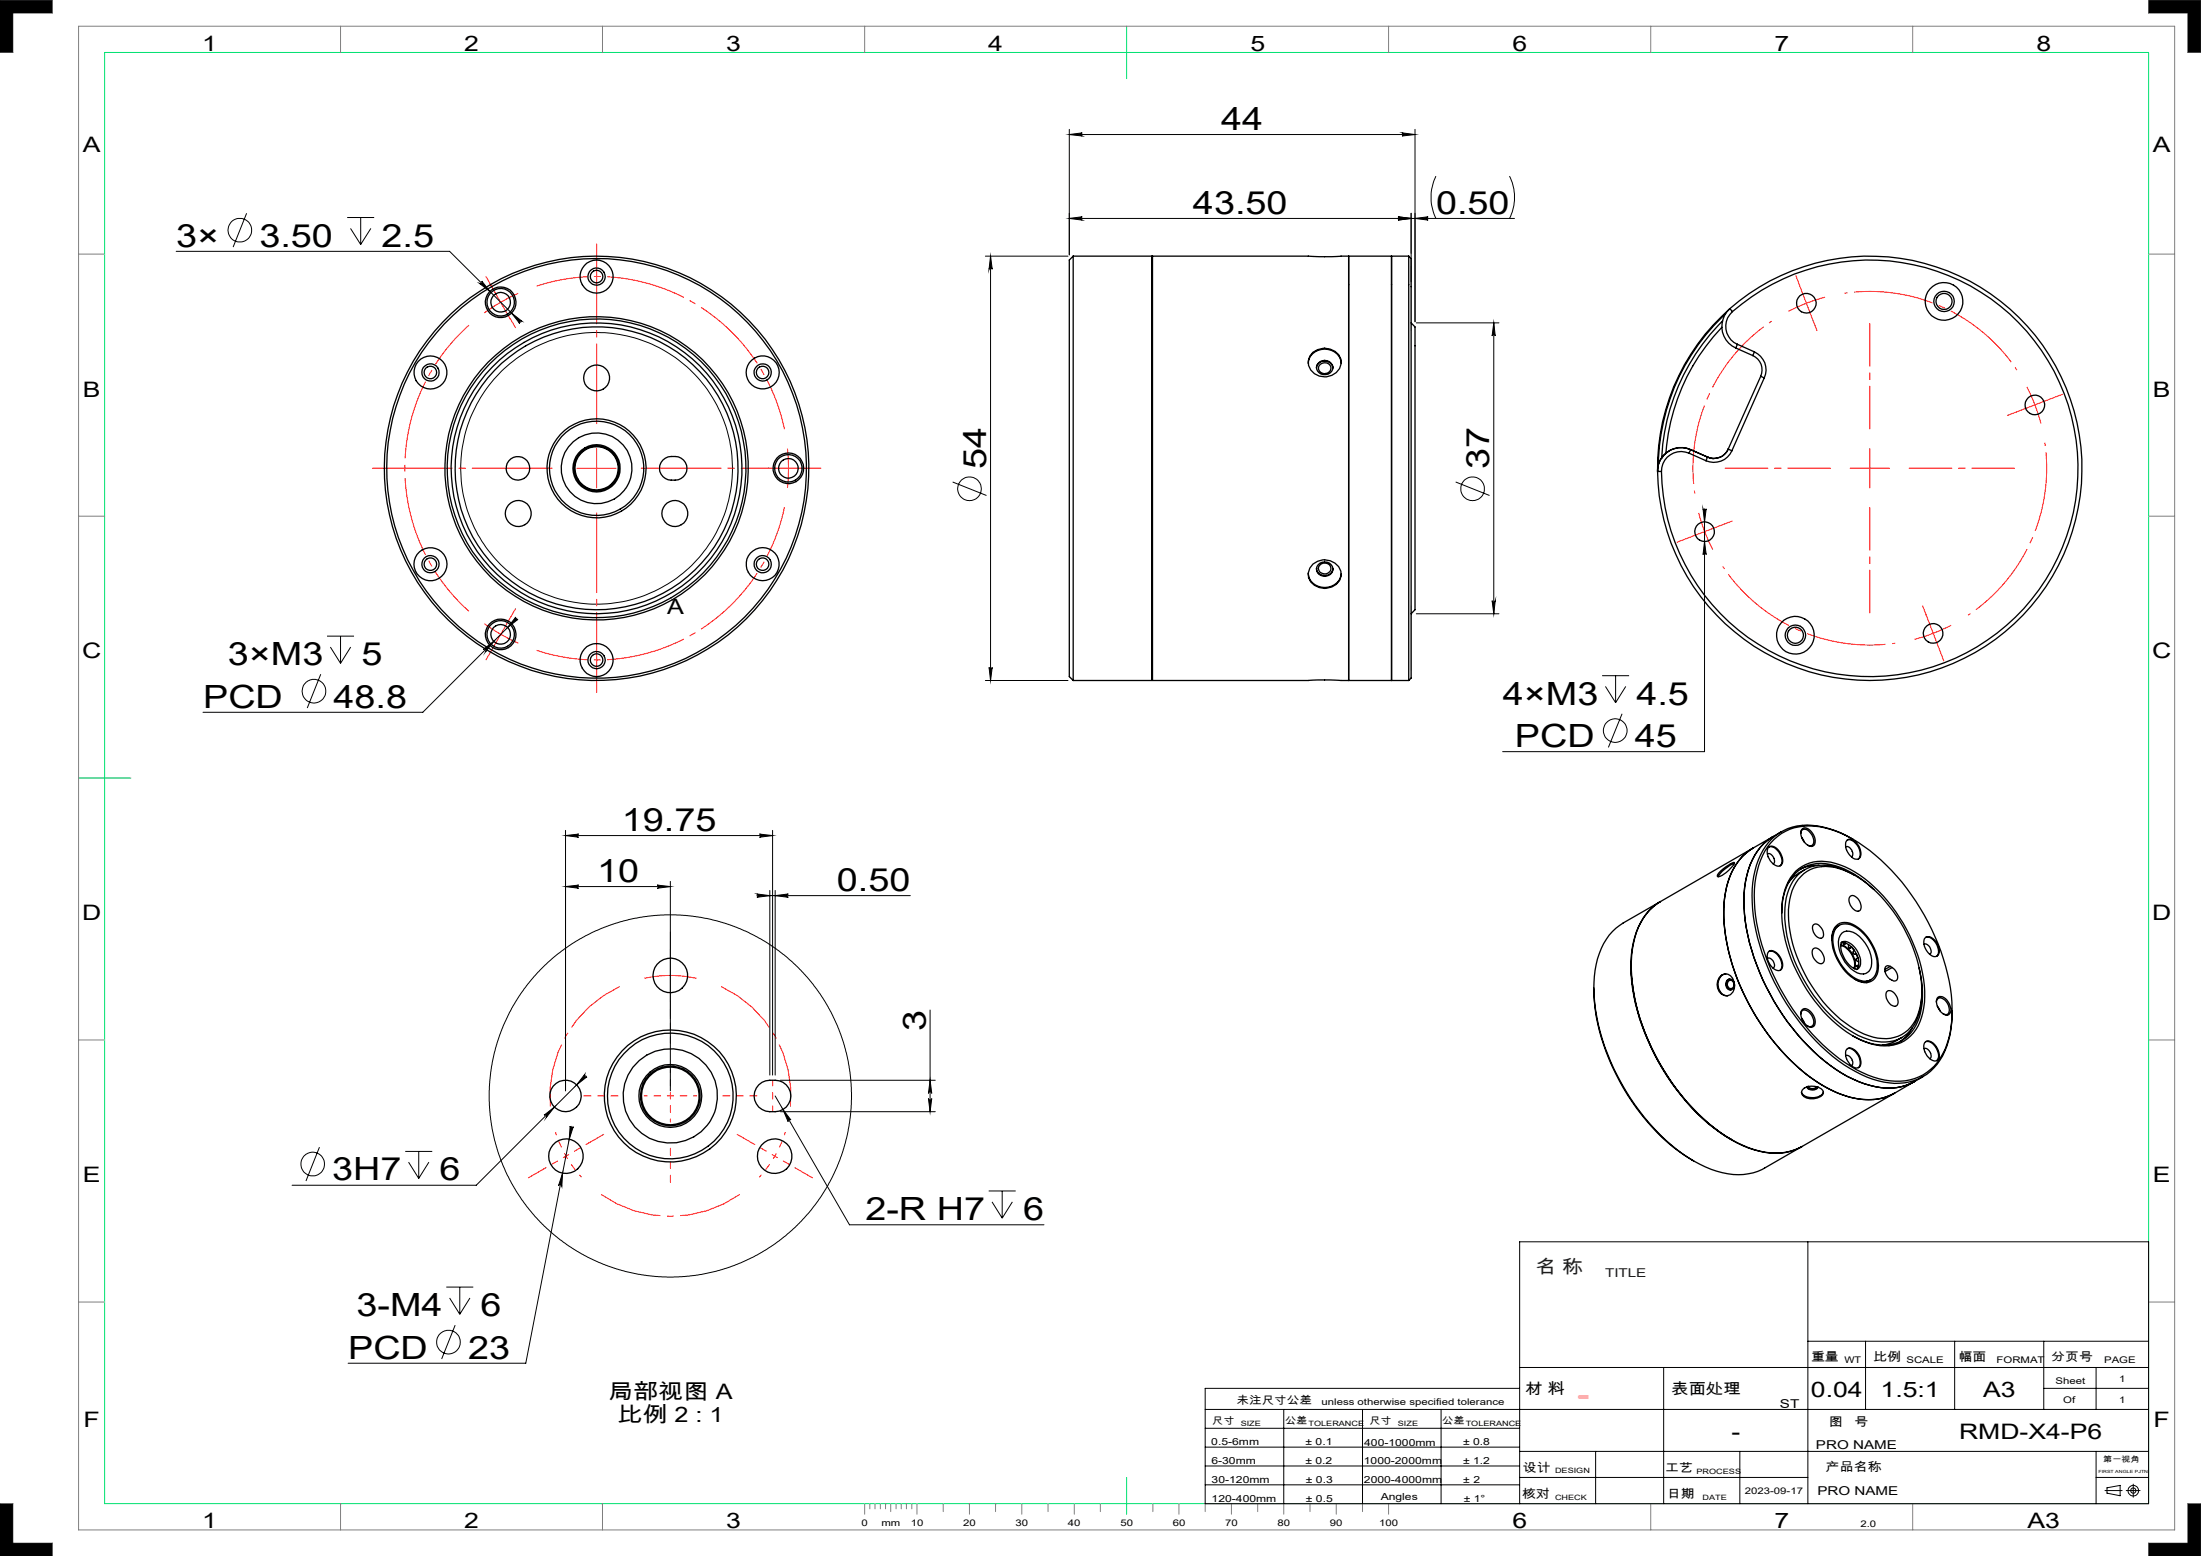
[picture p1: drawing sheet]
<svg xmlns="http://www.w3.org/2000/svg" width="420mm" height="297mm" viewBox="0 0 420 297" stroke-linecap="round" stroke-linejoin="round" font-family="sans-serif">
<path d="M0 0v10M410 0h10M0 297h10M420 287v10" fill="none" stroke="#6a6a6a" stroke-width=".25"/>
<path d="M20 10h390v277h-390zM215 5v10M15 148.5h10M215 282v7" fill="none" stroke="#00e171" stroke-width=".19"/>
<g fill="none" stroke="#808080" stroke-width=".19">
<path d="M0 0h10v2.5h-7.5v7.5h-2.5M15 5h400v287h-400zM65 5v5M115 5v5M165 5v5M265 5v5M315 5v5M365 5v5M410 0v2.5h7.5v7.5h2.5v-10M15 48.5h5M410 48.5h5M15 98.5h5"/>
<path d="M410 98.5h5M15 198.5h5M410 198.5h5M15 248.5h5M410 248.5h5M0 297v-10h2.5v7.5h7.5v2.5M65 287v5M115 287v5M165 287v2M166 287v1M167 287v1M168 287v1"/>
<path d="M169 287v1M170 287v1.5M171 287v1M172 287v1M173 287v1M174 287v1M175 287v2M180 287v1.5M185 287v2M190 287v1.5M195 287v2M200 287v1.5"/>
<path d="M205 287v2M210 287v1.5M220 287v1.5M225 287v2M230 287v1.5M235 287v2M240 287v1.5M245 287v2M250 287v1.5M255 287v2M260 287v1.5M265 287v2"/>
<path d="M315 287v5M365 287v5M420 287h-2.5v7.5h-7.5v2.5h10"/>
</g>
<path d="M0 0v10h2.5v-7.5h7.5v-2.5zM0 287v10h10v-2.5h-7.5v-7.5zM417.5 287v7.5h-7.5v2.5h10v-10zM410 0v2.5h7.5v7.5h2.5v-10z" fill-rule="evenodd" fill="#000"/>
<g fill="none" stroke="#000" stroke-width=".19">
<path d="M204 25.7l2.5-.3a.3 .3 0 0 0-.3 .3 .3 .3 0 0 0 .3 .3zM204 24.7v23.9M204 25.7h66M267.5 25.4l2.5 .3-2.5 .3a.3 .3 0 0 0 .3-.3 .3 .3 0 0 0-.3-.3zM270 24.7v36.7M274 33.6a9.3 9.3 0 0 0 0 8.1M288 33.6a9 9 0 0 1 0 8.1M33.6 48h52.2l13.6 13.5M47.1 40.7l-2.6 6.5M66.3 41.5h5.1M66.9 43.6l1.9 3.1M68.8 41.5v5.2"/>
<path d="M70.8 43.6l-2 3.1M91.5 54.1a.31 .31 0 0 0 .4 0 .31 .31 0 0 0 0-.4l1.6 1.9zM97.6 59.8l2 1.5a.3 .3 0 0 0-.4 0 .3 .3 0 0 0 0 .4zM188 48.9h15.8M189 48.9l.3 2.5a.3 .3 0 0 0-.3-.3 .3 .3 0 0 0-.3 .3zM189 48.9v81M204 41.7l2.5-.3a.32 .32 0 0 0-.3 .3 .32 .32 0 0 0 .3 .3zM204 41.7h85M266.8 41.4l2.5 .3-2.5 .3a.32 .32 0 0 0 .3-.3 .32 .32 0 0 0-.3-.3zM269.3 40.7v13.1M270 41.7l2.5-.3a.32 .32 0 0 0-.3 .3 .32 .32 0 0 0 .3 .3zM270.3 61.6h15.7"/>
<path d="M285 61.6v55.6M285 61.6l.3 2.5a.3 .3 0 0 0-.3-.3 .3 .3 0 0 0-.3 .3zM181.8 92l6.4 2.6M277.8 92l6.4 2.6M325 97.1a.3 .3 0 0 0 .3 .3 .3 .3 0 0 0 .3-.3l-.3 2.5zM325.3 97.1v46.4h-38.6M98.4 117.8a.3 .3 0 0 0 0 .4 .3 .3 0 0 0 .4 0l-1.9 1.6zM98.6 118l-17.9 18h-42M270.3 117.2h15.7M284.7 114.6a.3 .3 0 0 0 .3 .3 .3 .3 0 0 0 .3-.3l-.3 2.6zM325.3 103.4l.3 2.5a.3 .3 0 0 0-.3-.3 .3 .3 0 0 0-.3 .3zM61.2 128.7l-2.6 6.4"/>
<path d="M62.4 121.4h5.2M63 123.5l2 3.1M65 121.4v5.2M66.9 123.5l-1.9 3.1M92.2 124l2-1.6-1.5 2a.31 .31 0 0 0-.1-.4 .31 .31 0 0 0-.4 0zM188 129.9h15.8M188.7 127.4a.3 .3 0 0 0 .3 .3 .3 .3 0 0 0 .3-.3l-.3 2.5zM305.7 129h5.2M306.4 131l1.9 3.1M308.3 129v5.1M309.5 136.2l-2.6 6.5M310.2 131l-1.9 3.1"/>
<path d="M107.9 158.5v49.7M107.9 159.5h39.5M107.9 159.5l2.5-.3a.3 .3 0 0 0-.3 .3 .3 .3 0 0 0 .3 .3zM144.9 159.2l2.5 .3-2.5 .3a.3 .3 0 0 0 .3-.3 .3 .3 0 0 0-.3-.3zM147.4 158.5v46.7M107.9 169.2h20M107.9 169.2l2.5-.3a.3 .3 0 0 0-.3 .3 .3 .3 0 0 0 .3 .3zM125.4 168.9l2.5 .3-2.5 .3a.3 .3 0 0 0 .3-.3 .3 .3 0 0 0-.3-.3zM127.9 168.2v40M144.4 171h29.3M144.4 170.6l2.5 .4-2.5 .3a.32 .32 0 0 0 .3-.3 .32 .32 0 0 0-.3-.4zM146.9 170v35.2"/>
<path d="M147.9 170v35.2M147.9 171l2.5-.4a.32 .32 0 0 0-.3 .4 .32 .32 0 0 0 .3 .3zM177.5 192.8v19.4M61 219l-2.6 6.4M77.3 219.8h5.2M79.9 219.8v5.1M103.8 212.9l2-1.6-1.6 2a.3 .3 0 0 0 0-.4 .3 .3 0 0 0-.4 0zM108.8 214.9a.31 .31 0 0 0 .2 .4 .31 .31 0 0 0 .4-.3l-.8 2.4zM109.1 215l-8.8 45.2h-33.9M111.6 205.1a.31 .31 0 0 0 0 .4 .31 .31 0 0 0 .4 0l-2 1.6zM111.8 205.3l-20.9 20.9h-35.2M147.9 209.2l14.2 24.6h37.1"/>
<path d="M148.9 206.2h29.6M148.9 212.2h29.6M149.4 211.8l1.5 2a.31 .31 0 0 0-.4-.1 .31 .31 0 0 0-.1 .4zM177.2 209.7a.32 .32 0 0 0 .3 .3 .32 .32 0 0 0 .3-.3l-.3 2.5zM177.5 206.2l.3 2.5a.32 .32 0 0 0-.3-.3 .32 .32 0 0 0-.3 .3zM78 221.8l1.9 3.1M81.8 221.8l-1.9 3.1M107.4 223.9l-.2 2.5a.32 .32 0 0 0-.3-.3 .32 .32 0 0 0-.3 .2zM188.7 227.3h5.1M189.3 229.4l1.9 3.1M191.2 227.3v5.2M193.2 229.4l-2 3.1"/>
<path d="M345 237v50M85.2 245.7h5.1M85.8 247.8l1.9 3.1M86.9 252.9l-2.6 6.5M87.7 245.7v5.2M89.7 247.8l-2 3.1M345 256h65M356 256v13M373 256v13M390 256v13M230 269h180M230 279.8h60"/>
<path d="M230 276.2h60M230 272.6h60M245 269v18M260 269v18M275 269v18M290 265h-60v22h180v-50h-120v50M290 277h120M290 261h120M304.5 277v10M317.5 261v26M332 277v10M390 265h20"/>
<path d="M400 261v8M400 277v10M230 283.4h60M290 282h55M400 282h10M401.7 284.5h3.3M402.1 284l2.5-.5v2l-2.5-.5zM405.7 284.5h2.7M407.1 283.3v2.5"/>
<circle cx="45.8" cy="43.9" r="2.26"/>
<circle cx="113.8" cy="89.4" r="25.9"/>
<circle cx="185" cy="93.3" r="2.26"/>
<circle cx="281" cy="93.3" r="2.26"/>
<circle cx="59.9" cy="131.9" r="2.26"/>
<circle cx="308.2" cy="139.4" r="2.25"/>
<circle cx="127.9" cy="209.2" r="34.6"/>
<circle cx="59.7" cy="222.2" r="2.25"/>
<circle cx="85.6" cy="256.2" r="2.26"/>
<circle cx="407.1" cy="284.5" r=".49"/>
<circle cx="407.1" cy="284.5" r="1.01"/>
</g>
<path d="M388.3 77.3l-1.5-3.4M388.3 77.3l1.2 3.5M150.5 89.4l-.2-3.8M150.5 89.4l-.2 3.7M325.3 101.5l1.5 3.4M325.3 101.5l-1.2-3.6M95.6 121.1l3.3 1.7M95.6 121.1l-3.2-2.1M368.9 120.9l3.4-1.6M368.9 120.9l-3.6 1.1" fill="none" stroke="#f00" stroke-width=".19" stroke-dasharray="15.2 1.3 1.3 1.3" stroke-linecap="butt"/>
<path d="M89.5 62.1a36.6 36.6 0 0 0 0 54.6M149.7 81.9a36.6 36.6 0 0 0-47.3-27.3M102.4 124.1a36.6 36.6 0 0 0 47.3-27.3" fill="none" stroke="#f00" stroke-width=".19" stroke-dasharray="15.2 1.3 1.3 1.3" stroke-dashoffset="5.4" stroke-linecap="butt"/>
<path d="M338.1 61.3a33.7 33.7 0 0 0-14.7 32.9M384.9 70.6a33.7 33.7 0 0 0-33-14.6M328.7 108.1a33.7 33.7 0 0 0 33 14.7M375.5 117.4a33.7 33.7 0 0 0 14.7-32.9" fill="none" stroke="#f00" stroke-width=".19" stroke-dasharray="15.2 1.3 1.3 1.3" stroke-dashoffset="-1.9" stroke-linecap="butt"/>
<path d="M108 220.7l1.4 2.1 1.6 1.9M108 220.7l-1.1-2.3-.9-2.3M147.8 220.7l1.2-2.3 .9-2.3M147.8 220.7l-1.3 2.1-1.6 1.9" fill="none" stroke="#f00" stroke-width=".19" stroke-dasharray="15.2 1.3 1.3 1.3" stroke-dashoffset="14.6" stroke-linecap="butt"/>
<path d="M118.2 188.3a23 23 0 0 0-13.2 22.9M150.8 211.2a23 23 0 0 0-13.2-22.9M114.7 228a23 23 0 0 0 26.5 0" fill="none" stroke="#f00" stroke-width=".19" stroke-dasharray="15.2 1.3 1.3 1.3" stroke-dashoffset="3.1" stroke-linecap="butt"/>
<path d="M93.7 54.4l1.8 3.3M95.5 57.7l-3.1 2M95.5 57.7l1.9 3.3M98.9 56l-3.4 1.7M343.4 54.4l2.6 7M348.3 56.7a36.9 36.9 0 0 0-7 2.7M110.1 89.4h7.5M113.8 85.7v7.4M122.9 186.7a23.6 23.6 0 0 1 10 0M127.9 181.2v10" fill="none" stroke="#f00" stroke-width=".19"/>
<g fill="none" stroke="#f00" stroke-width=".19" stroke-dasharray="15.2 1.3 1.3 1.3">
<path d="M93.7 54.4l-1-1.6M343.4 54.4l-.7-1.8M97.4 60.9l1 1.6M346.1 61.4l.6 1.7M384.8 78.6l-1.7 .7M388.3 77.3l3.5-1.4M388.3 77.3l-3.5 1.3M391.8 75.9l1.8-.6M146.7 89.4h-1.9M150.5 89.4h3.7M150.5 89.4h-3.8M154.2 89.4h1.9"/>
<path d="M356.8 89.4v-3.8M356.8 89.4h-3.7M356.8 89.4v3.7M356.8 89.4h3.8M97.4 117.8l1-1.6M321.8 102.8l-1.8 .7M325.3 101.5l-3.5 1.3M325.3 101.5l3.5-1.4M328.8 100.1l1.7-.6M367.6 117.4l-.7-1.8M93.7 124.3l-1 1.6M95.6 121.1l-1.9 3.2"/>
<path d="M95.6 121.1l1.8-3.3M368.9 120.9l1.3 3.5M368.9 120.9l-1.3-3.5M370.2 124.4l.7 1.7M127.9 181.2v-3.3M127.9 191.2v3.3M112.3 218.2l2.9-1.7M143.5 218.2l-2.8-1.7M103.7 223.2l-2.9 1.6M152.2 223.2l2.8 1.6"/>
</g>
<path d="M106.4 89.4h-36.3M113.9 81.9v-36.3M113.9 96.9v36.3M121.4 89.4h36.3" fill="none" stroke="#f00" stroke-width=".19" stroke-dasharray="15.2 1.3 1.3 1.3" stroke-dashoffset="-1"/>
<path d="M349.3 89.4h-20.1M356.8 81.9v-20.1M356.8 96.9v20.1M364.3 89.4h20.1" fill="none" stroke="#f00" stroke-width=".19" stroke-dasharray="15.2 1.3 1.3 1.3" stroke-dashoffset="7.1"/>
<path d="M127.9 209.2v-5M127.9 209.2h-5M127.9 209.2v5M127.9 209.2h5M108 220.7l-4.3 2.5M108 220.7l4.3-2.5M147.8 220.7l4.4 2.5M147.8 220.7l-4.3-2.5" fill="none" stroke="#f00" stroke-width=".19" stroke-dasharray="15.2 1.3 1.3 1.3" stroke-dashoffset="14.6"/>
<path d="M127.9 199.2v-6.5M117.9 209.2h-6.5M127.9 219.2v6.5M137.9 209.2h6.5" fill="none" stroke="#f00" stroke-width=".19" stroke-dasharray="15.2 1.3 1.3 1.3" stroke-dashoffset="13.9"/>
<path d="M147.4 206.2v6" fill="none" stroke="#f00" stroke-width=".19" stroke-dasharray="15.2 1.3 1.3 1.3" stroke-dashoffset="14.1"/>
<path d="M269.3 50.8v12.3M269.3 115.7v12.2" fill="none" stroke="#c0c0c0" stroke-width=".19"/>
<g fill="#000">
<path d="M267.5 25.4l2.5 .3-2.5 .3a.3 .3 0 0 0 .3-.3 .3 .3 0 0 0-.3-.3zM204 25.7l2.5-.3a.3 .3 0 0 0-.3 .3 .3 .3 0 0 0 .3 .3z"/>
<path d="M204 41.7l2.5-.3a.32 .32 0 0 0-.3 .3 .32 .32 0 0 0 .3 .3zM266.8 41.4l2.5 .3-2.5 .3a.32 .32 0 0 0 .3-.3 .32 .32 0 0 0-.3-.3z"/>
<path d="M270 41.7l2.5-.3a.32 .32 0 0 0-.3 .3 .32 .32 0 0 0 .3 .3zM266.8 41.4l2.5 .3-2.5 .3a.32 .32 0 0 0 .3-.3 .32 .32 0 0 0-.3-.3z"/>
<path d="M285 61.6l.3 2.5a.3 .3 0 0 0-.3-.3 .3 .3 0 0 0-.3 .3zM284.7 114.6a.3 .3 0 0 0 .3 .3 .3 .3 0 0 0 .3-.3l-.3 2.6z"/>
<path d="M98.4 117.8l-1.5 2 1.9-1.6a.3 .3 0 0 1-.4 0 .3 .3 0 0 1 0-.4zM92.2 124a.31 .31 0 0 1 .4 0 .31 .31 0 0 1 .1 .4l1.5-2zM97.6 59.8l1.6 1.9a.3 .3 0 0 1 0-.4 .3 .3 0 0 1 .4 0zM91.5 54.1l2 1.5-1.6-1.9a.31 .31 0 0 1 0 .4 .31 .31 0 0 1-.4 0zM325 97.1l.3 2.5 .3-2.5a.3 .3 0 0 1-.3 .3 .3 .3 0 0 1-.3-.3zM325.3 103.4l-.3 2.5a.3 .3 0 0 1 .3-.3 .3 .3 0 0 1 .3 .3zM108.8 214.9l-.2 2.5 .8-2.4a.3 .3 0 0 1-.4 .3 .3 .3 0 0 1-.2-.4zM107.4 223.9l-.8 2.4a.32 .32 0 0 1 .3-.2 .32 .32 0 0 1 .3 .3zM111.6 205.1l-1.6 2 2-1.6a.31 .31 0 0 1-.4 0 .31 .31 0 0 1 0-.4zM103.8 212.9a.3 .3 0 0 1 .4 0 .3 .3 0 0 1 0 .4l1.6-2zM149.4 211.8l1 2.3a.31 .31 0 0 1 .1-.4 .31 .31 0 0 1 .4 .1z"/>
<path d="M188.7 127.4a.3 .3 0 0 0 .3 .3 .3 .3 0 0 0 .3-.3l-.3 2.5zM189 48.9l.3 2.5a.3 .3 0 0 0-.3-.3 .3 .3 0 0 0-.3 .3z"/>
<path d="M107.9 159.5l2.5-.3a.3 .3 0 0 0-.3 .3 .3 .3 0 0 0 .3 .3zM144.9 159.2l2.5 .3-2.5 .3a.3 .3 0 0 0 .3-.3 .3 .3 0 0 0-.3-.3z"/>
<path d="M107.9 169.2l2.5-.3a.3 .3 0 0 0-.3 .3 .3 .3 0 0 0 .3 .3zM125.4 168.9l2.5 .3-2.5 .3a.3 .3 0 0 0 .3-.3 .3 .3 0 0 0-.3-.3z"/>
<path d="M147.9 171l2.5-.4a.32 .32 0 0 0-.3 .4 .32 .32 0 0 0 .3 .3zM144.4 170.6l2.5 .4-2.5 .3a.32 .32 0 0 0 .3-.3 .32 .32 0 0 0-.3-.4z"/>
<path d="M177.5 206.2l.3 2.5a.32 .32 0 0 0-.3-.3 .32 .32 0 0 0-.3 .3zM177.2 209.7a.32 .32 0 0 0 .3 .3 .32 .32 0 0 0 .3-.3l-.3 2.5z"/>
</g>
<g fill="none" stroke="#000" stroke-width=".25">
<path d="M204.8 48.9l-.8 .7v79.5l.8 .8M204.8 48.9v81M204.8 48.9h15v81h-15M219.9 48.9v81M219.9 48.9h29.8l2 .1 17.1-.1M219.9 48.9l-.1 .1M257.4 48.9v81zM265.5 48.9v5.4zM265.5 54.3v75.6zM268.8 48.9v81M268.8 48.9l.5 .5v80l-.5 .5M329.3 59.9a40.2 40.2 0 0 0-12.9 28.9"/>
<path d="M330.1 58.9a40.5 40.5 0 0 1 62.5 11.6 40.5 40.5 0 0 1-25.8 58.1 40.5 40.5 0 0 1-50.5-38.6M330.1 58.9a4.5 4.5 0 0 0 1.1 7.5M330.1 58.9a40.3 40.3 0 0 0-13.8 31.1M330.1 58.9l.5 .6M330.6 59.5a39.7 39.7 0 0 1 61.4 11.3 39.7 39.7 0 0 1-25.4 57.1 39.7 39.7 0 0 1-49.6-37.9M330.6 59.5a3.7 3.7 0 0 0 .9 6.2M249.6 69.4a3.2 3.2 0 0 1 3.2-2.8 3.2 3.2 0 0 1 3.1 2.8M250.5 67.2a3.4 3.4 0 0 1 5.4 1.3 3 3 0 0 1-4.2 3.3 2.63 2.63 0 0 1-2-1.9 2.63 2.63 0 0 1 .8-2.7zM251.2 70.3a1.59 1.59 0 0 1 1.6-1.4 1.59 1.59 0 0 1 1.6 1.4M251.6 69.3a1.5 1.5 0 0 1 1.9-.4 1.5 1.5 0 0 1 .6 1.9 1.54 1.54 0 0 1-1.9 .7 1.54 1.54 0 0 1-.9-1.8zM252 69.5a1.16 1.16 0 0 1 1.4-.1 1.16 1.16 0 0 1 .5 1.3 1.17 1.17 0 0 1-1.5 .6 1.17 1.17 0 0 1-.7-1.5zM269.3 61.6l.7 .8v54l-.7 .8"/>
<path d="M328.6 62.5a38.6 38.6 0 0 0-10.7 24M328.7 61.3a39.9 39.9 0 0 0-11.6 26.1M331.2 66.4l3.3 1.5M331.5 65.7l-.3 .7M331.5 65.7l3.3 1.5M334.5 67.9a2.97 2.97 0 0 1 1.5 3.9M334.8 67.2a3.7 3.7 0 0 1 1.9 4.9M334.8 67.2l-.3 .7M336 71.8l.7 .3M336 71.8l-6.2 13.9M336.7 72.1l-6.2 13.9M126.5 87.8a2.97 2.97 0 0 1 4.3 .5 2.34 2.34 0 0 1-.2 2.5 2.34 2.34 0 0 1-2.5 .8 2.26 2.26 0 0 1-2.1-1.3 2.26 2.26 0 0 1 .5-2.5z"/>
<path d="M316.3 90h.7M317.1 87.4h.1M317.1 87.4a4.3 4.3 0 0 0-.8 2.6M322.3 86.5a3.8 3.8 0 0 0-5.3 3.5M322.3 86.5l3.2 1.4M322.6 85.8h.1M322.6 85.8a4.5 4.5 0 0 0-6.3 4.2M322.6 85.8a4.6 4.6 0 0 0-5.5 1.6M322.6 85.8l-.3 .7M322.6 85.8l3.2 1.4M325.8 87.2h.1M325.8 87.2l.8 .3"/>
<path d="M325.8 87.2l-.3 .7M326.6 87.5h.1M326.6 87.5h.2M326.8 87.5h.1M329.8 85.7a2.97 2.97 0 0 1-4 1.5M329.8 85.7a2.9 2.9 0 0 1-3 1.8M329.8 85.7l.7 .3M330.5 86a3.7 3.7 0 0 1-5 1.9M249.6 109.4a3.2 3.2 0 0 0 3.1 2.7 3.2 3.2 0 0 0 3.2-2.5M250.5 107.7a3.3 3.3 0 0 1 5.4 1.3 2.98 2.98 0 0 1-4.2 3.1 2.55 2.55 0 0 1-2-1.8 2.55 2.55 0 0 1 .8-2.6zM251.2 108.5a1.59 1.59 0 0 0 1.6 1.4 1.59 1.59 0 0 0 1.6-1.4M251.6 107.8a1.57 1.57 0 0 1 1.8-.4 1.57 1.57 0 0 1 .9 1.5 1.6 1.6 0 0 1-1.7 1.1 1.6 1.6 0 0 1-1.4-1.5z"/>
<path d="M251.8 107.9a1.18 1.18 0 0 1 1.5-.3 1.18 1.18 0 0 1 .6 1.3 1.21 1.21 0 0 1-1.4 .6 1.21 1.21 0 0 1-.9-1.3zM219.8 129.7l.1 .2M219.9 129.9h29.8l1.7-.1 17.4 .1M338.4 159.7a11.5 11.5 0 0 0-5.3 8.5 30.8 30.8 0 0 0 2.1 15.9 42.5 42.5 0 0 0 15.1 20 17.8 17.8 0 0 0 11.6 3.5 9.4 9.4 0 0 0 3.5-1.2M338.4 159.7l-3.9 2.2M339.9 158.7l-1.5 1M343.6 159.1a.83 .83 0 0 1 .7-.9 .83 .83 0 0 1 .9 .5 2.14 2.14 0 0 1 .7 2.6 .72 .72 0 0 1-1 0M343.8 158.3a.96 .96 0 0 1 1.5 .1 2.46 2.46 0 0 1 .8 3 1.15 1.15 0 0 1-1.5-.4 2.38 2.38 0 0 1-.8-2.7zM343.8 159.8l.5 1M316.8 172.1l-7.1 4.1a12 12 0 0 0-5.3 9 33 33 0 0 0 3 17.5 41.4 41.4 0 0 0 15.8 18.9 15.5 15.5 0 0 0 11.3 2.3l1.7-.7 7.6-4.3M316.8 172.1a11.5 11.5 0 0 0-5.2 7.9 29.7 29.7 0 0 0 1.7 15.8 43.1 43.1 0 0 0 14.8 20.3 18.3 18.3 0 0 0 11.7 4 10 10 0 0 0 4.1-1.2M328.3 166.3l1.7-1.2 .6-.4h.4a5.6 5.6 0 0 1-3.2 2.7l-.1-.2v-.2z"/>
<path d="M331 164.8a6.3 6.3 0 0 0-3.1 2.6M334.5 161.9a11.9 11.9 0 0 0-5.4 9.1 33.4 33.4 0 0 0 3.1 17.5 42.2 42.2 0 0 0 14.8 18.2 17 17 0 0 0 11.5 3.1l.9-.3 2.1-.8M334.5 161.9l-17.6 10.2a11.9 11.9 0 0 0-5.4 9.1 33.2 33.2 0 0 0 3.1 17.5 42 42 0 0 0 14.8 18.2 16.7 16.7 0 0 0 11.5 3l1.7-.5 1.3-.6 17.6-10.1M334.5 161.9a11.6 11.6 0 0 0-5.3 8.5 32 32 0 0 0 2.7 17.4 42.1 42.1 0 0 0 15.7 19.2 15.7 15.7 0 0 0 11.4 2.7l2.5-1M337.3 163a1.19 1.19 0 0 1 1.3 1.4l-.3 .5M337.4 161.8a1.08 1.08 0 0 1 1.6 .1 3.2 3.2 0 0 1 1.1 2.9 .97 .97 0 0 1-1.7 .1 2.79 2.79 0 0 1-1-3.1zM337.6 161.7l.1-.1a2.53 2.53 0 0 1 2.3 2.2 1.47 1.47 0 0 1-.3 1.5M338.5 160.2a10.5 10.5 0 0 1 10.7-1.9 29.4 29.4 0 0 1 12.7 8.9 43 43 0 0 1 10.6 24 17.2 17.2 0 0 1-2.8 11.6 9.9 9.9 0 0 1-10.1 3.4 26 26 0 0 1-12.8-7.8 43.5 43.5 0 0 1-11.9-24.9 18.2 18.2 0 0 1 2.4-11.9zM342.7 166.3a7.5 7.5 0 0 1 7.6-1.5 21.8 21.8 0 0 1 10.7 8.2 30.5 30.5 0 0 1 6.3 16.2 11.3 11.3 0 0 1-2.7 8.5 7.7 7.7 0 0 1-8.5 1.2 25.7 25.7 0 0 1-12.6-12.3 25.4 25.4 0 0 1-3.4-14.9 10.1 10.1 0 0 1 2.6-5.4zM343.7 167.3a6.8 6.8 0 0 1 7.2-1.5 20.9 20.9 0 0 1 10.3 8.1 27.2 27.2 0 0 1 5.5 15.6 9.1 9.1 0 0 1-3.2 7.6 7.7 7.7 0 0 1-7.8 .3 25.3 25.3 0 0 1-11.8-12.6 22.2 22.2 0 0 1-2.4-13.1 8.3 8.3 0 0 1 2.2-4.4zM344.4 166a8.4 8.4 0 0 0-3.1 2.5M346.1 176.5a1.06 1.06 0 0 1 1.4 .6l.4 1a.73 .73 0 0 1-.3 .9 .73 .73 0 0 1-.9-.2 1.9 1.9 0 0 1-.6-2.3z"/>
<path d="M347 165.2h-.1a7.3 7.3 0 0 0-3.3 .7M350.4 176.7a2.88 2.88 0 0 1 3.6 0 9.8 9.8 0 0 1 4.4 8.2 2.53 2.53 0 0 1-3.6 2.4 9.4 9.4 0 0 1-5.2-8.8 2.82 2.82 0 0 1 .8-1.8zM350.5 177a2.84 2.84 0 0 1 3.6 0 9.2 9.2 0 0 1 4.1 8.1 2.39 2.39 0 0 1-3.6 1.9 9 9 0 0 1-4.8-8.2 3 3 0 0 1 .7-1.8zM351 176.6a2.69 2.69 0 0 0-1.5 2.8M351.3 179.9a3.4 3.4 0 0 1 3.1 2.6l.3 .9a1.97 1.97 0 0 1-.4 1.7M351.4 179.9v-.1a2.16 2.16 0 0 1 2.6 1.1 3.6 3.6 0 0 1 .8 3.8l-.4 .3a3.1 3.1 0 0 1-2.4-1.9 3.6 3.6 0 0 1-.6-3.2zM351.5 178.1a2.59 2.59 0 0 1 3.3 .6 5.9 5.9 0 0 1 2.1 6.3l-.2 .3a1.77 1.77 0 0 1-2.3 .4 6.7 6.7 0 0 1-3.5-6.6zM351.7 179.9l.2 .3M351.8 179.9h-.1M352.2 161.7a1.17 1.17 0 0 1 1.4 1.4l-.3 .4M352.5 160.3a1.88 1.88 0 0 1 2.3 1.3l.3 1.2a.98 .98 0 0 1-.5 1.2 .98 .98 0 0 1-1.3-.4 2.76 2.76 0 0 1-.9-3.1zM352.5 160.3a2.43 2.43 0 0 1 2.5 2.5l-.1 .7-.3 .5"/>
<path d="M353.1 171.1a1.26 1.26 0 0 1 1.7 .8l.3 1a.76 .76 0 0 1-.3 1 .76 .76 0 0 1-1-.3 2.21 2.21 0 0 1-.8-2.4zM353.6 160.2a16.5 16.5 0 0 0-10.7-2.5 10 10 0 0 0-7.7 7.4 27.8 27.8 0 0 0 1 16.8 43.9 43.9 0 0 0 15.7 21.3 17.6 17.6 0 0 0 11.5 3.5 9.8 9.8 0 0 0 8.1-7 20.9 20.9 0 0 0 1-6.8M354 167.1a10.7 10.7 0 0 0-8.4-1.7 7.4 7.4 0 0 0-4.7 6 23.7 23.7 0 0 0 3.8 16.5 24.7 24.7 0 0 0 10.8 10.1 7.9 7.9 0 0 0 8.4-.7 10.5 10.5 0 0 0 2.8-8.1M357.6 169.8a16.4 16.4 0 0 0-10.1-5 7 7 0 0 0-6.9 5.4 12.2 12.2 0 0 0-.6 4.1M367.4 179a1.17 1.17 0 0 1 1.6 .3 2.66 2.66 0 0 1 .8 3.1 1.17 1.17 0 0 1-1.7-.3 2.56 2.56 0 0 1-.7-3.1zM367.5 178.9a2.16 2.16 0 0 1 2.3 2l.1 .4a1.34 1.34 0 0 1-.3 1.2M304.1 188.6a39.1 39.1 0 0 0 7.3 21.7 35.4 35.4 0 0 0 11.8 11.3M311.3 184.4a38.3 38.3 0 0 0 6.1 19.8 38 38 0 0 0 13 13.3M328.5 186.2a1.55 1.55 0 0 1 2.4 1.2 1.81 1.81 0 0 1-.1 1.9 1.81 1.81 0 0 1-1.8 .7 2.29 2.29 0 0 1-.5-3.8zM329.3 185.9a2.17 2.17 0 0 0-1 3.5 1.51 1.51 0 0 0 1.4 .7M329.8 187.3a.74 .74 0 0 1 1 .1 .74 .74 0 0 1 0 .9 .7 .7 0 0 1-1 .2 .7 .7 0 0 1-.1-1zM330.1 186.9a1.07 1.07 0 0 0-.7 1.1 1.07 1.07 0 0 0 .9 .9"/>
<path d="M330.9 187.7a.83 .83 0 0 0-.9-.8 .83 .83 0 0 0-.7 1.1 .85 .85 0 0 0 .9 .9 .85 .85 0 0 0 .8-1M337.3 182.9a1.21 1.21 0 0 1 1.1 .6 1.21 1.21 0 0 1-.1 1.3M337.5 181.6a1.23 1.23 0 0 1 1.7 .4 2.66 2.66 0 0 1 .7 3.1 1.63 1.63 0 0 1-2.2-1.1l-.4-.7-.1-.8zM337.6 181.6a2.25 2.25 0 0 1 2.3 1.9l.1 .4a1.34 1.34 0 0 1-.3 1.3M343.6 193.6a.74 .74 0 0 1 .5-.8 .74 .74 0 0 1 .8 .2 2.58 2.58 0 0 1 1.1 2.5 .72 .72 0 0 1-1.1 .3M343.8 192.8a.96 .96 0 0 1 1.5 .1 2.46 2.46 0 0 1 .8 3 1.31 1.31 0 0 1-1.8-.7l-.4-.7-.3-.8zM343.8 194.4l.5 .9M346 181.1a1.5 1.5 0 0 1 1.9 1.2l.2 .3a.83 .83 0 0 1-.2 1.2 .83 .83 0 0 1-1.2-.1 2.03 2.03 0 0 1-.7-2.6zM351.3 180.3a3.9 3.9 0 0 1 2.6 4.6M351.3 180.5a3.8 3.8 0 0 1 2.5 4.4M351.9 180.1l.2-.1v.2h-.2M351.9 180.2h.1"/>
<path d="M352.7 180.3l.1 .6h.3M353.1 180.9l.2-.1-.5 .1M353.1 180.9l-.2 .1M353.4 180.8l.2 .2a.42 .42 0 0 1 0 .7l.1 .4a.63 .63 0 0 1 .7 .8h-.1M353.9 186.9a2.96 2.96 0 0 0 3.1 .1M354.3 182.9l-.1 .2a.46 .46 0 0 0 .4 .5M354.3 182.9v.1M354.4 184.3h.2zM354.4 184.4h.1M354.4 184.4l.1 .3M354.6 184.4l-.2 .1M360 189.4a1.01 1.01 0 0 1 1.6 .4 1.64 1.64 0 0 1 .2 2.2 1.98 1.98 0 0 1-1.9-2.4z"/>
<path d="M360.7 184.5a.71 .71 0 0 0-.9 0 .71 .71 0 0 0-.1 .9 2.25 2.25 0 0 0 1.9 1.9 .93 .93 0 0 0 .4-1.5l-.4-.7-.5-.4M360.7 184.5l.4 .2M360.7 184.5l-1 .6M361.1 184.7l-1.4 .8M362.9 198a8.1 8.1 0 0 1-3.7 1.5M364.9 196.2a7 7 0 0 1-2.3 2.6M366.2 184.7a17.1 17.1 0 0 1-.2 10.2 6.9 6.9 0 0 1-8.4 4.4l-1.8-.5-2.3-1.1M367.1 180.3a1.04 1.04 0 0 1 1.3 1 .63 .63 0 0 1-.2 .8M367.3 199a1.08 1.08 0 0 1 1.6 .1 2.85 2.85 0 0 1 1 3.1 1.04 1.04 0 0 1-1.6-.1 2.79 2.79 0 0 1-1-3.1zM367.5 198.8a2.34 2.34 0 0 1 2.4 2.2 1.47 1.47 0 0 1-.3 1.5M369.5 191.3a.77 .77 0 0 1 .4-.8 .77 .77 0 0 1 .9 .2 2.1 2.1 0 0 1 .8 2.9l-.8-.1M369.7 190.5a1.18 1.18 0 0 1 1.8 .4 2.3 2.3 0 0 1 .5 2.6 1.1 1.1 0 0 1-1.6-.3 2.59 2.59 0 0 1-.7-2.7z"/>
<path d="M369.7 192l.5 1M144.8 207.1a4.2 4.2 0 0 1 5.2 0 3 3 0 0 1 .7 3.2 3 3 0 0 1-2.8 1.9 3.3 3.3 0 0 1-4-3l.1-.8 .3-.7zM344.2 207.7a3.1 3.1 0 0 1 3.6 .4 .85 .85 0 0 1-.5 1.2 2.8 2.8 0 0 1-3.4-.4l-.2-.4 .2-.4zM344.8 207.5a1.24 1.24 0 0 0 2.1 0M344.8 207.4a1.33 1.33 0 0 0 2.1 .1M345.1 207.3a.98 .98 0 0 0 1.5 .1M347.9 208.4a2.12 2.12 0 0 1-2.6 1.1l-1.1-.4-.4-.6M352.2 201.5a1.23 1.23 0 0 1 1.1 .6 1.23 1.23 0 0 1 0 1.3M352.5 200.2a1.88 1.88 0 0 1 2.3 1.2l.3 1.2a.98 .98 0 0 1-.5 1.2 .98 .98 0 0 1-1.3-.4 2.79 2.79 0 0 1-.9-3.1zM352.5 200.2a2.34 2.34 0 0 1 2.4 2.1l.1 .8-.4 .7M365.4 206.4l-3.9 2.3M366.9 205.5l-1.5 .9"/>
<path d="M367.1 200.2a1.29 1.29 0 0 1 1.3 1.8l-.2 .1"/>
<circle cx="95.5" cy="57.7" r="2.92"/>
<circle cx="95.5" cy="57.7" r="1.86"/>
<circle cx="95.5" cy="57.7" r="2.62"/>
<circle cx="113.8" cy="52.8" r="1.64"/>
<circle cx="113.8" cy="52.8" r="1.2"/>
<circle cx="113.8" cy="52.8" r="3.1"/>
<circle cx="344.7" cy="57.9" r="1.89"/>
<circle cx="371" cy="57.5" r="1.95"/>
<circle cx="371" cy="57.5" r="1.53"/>
<circle cx="371" cy="57.5" r="3.6"/>
<circle cx="82.1" cy="71.1" r="1.2"/>
<circle cx="82.1" cy="71.1" r="1.65"/>
<circle cx="82.1" cy="71.1" r="3.2"/>
<circle cx="113.8" cy="72.1" r="2.48"/>
<circle cx="145.5" cy="71.1" r="1.2"/>
<circle cx="145.5" cy="71.1" r="1.66"/>
<circle cx="145.5" cy="71.1" r="3.2"/>
<circle cx="388.3" cy="77.3" r="1.88"/>
<circle cx="98.8" cy="89.4" r="2.25"/>
<circle cx="98.9" cy="98" r="2.48"/>
<circle cx="113.8" cy="89.4" r="27"/>
<circle cx="113.8" cy="89.4" r="40"/>
<circle cx="113.8" cy="89.4" r="4.5"/>
<circle cx="113.8" cy="89.4" r="6.8"/>
<circle cx="113.8" cy="89.4" r="9"/>
<circle cx="113.8" cy="89.4" r="29"/>
<circle cx="113.8" cy="89.4" r="40.5"/>
<circle cx="113.8" cy="89.4" r="28.5"/>
<circle cx="113.8" cy="89.4" r="9.5"/>
<circle cx="113.8" cy="89.4" r="4.3"/>
<circle cx="113.8" cy="89.4" r="27.7"/>
<circle cx="113.9" cy="89.4" r="4.1"/>
<circle cx="128.8" cy="98" r="2.47"/>
<circle cx="150.4" cy="89.4" r="2.62"/>
<circle cx="150.4" cy="89.4" r="2.94"/>
<circle cx="150.5" cy="89.4" r="1.88"/>
<circle cx="82.1" cy="107.7" r="1.2"/>
<circle cx="82.1" cy="107.7" r="3.2"/>
<circle cx="82.2" cy="107.7" r="1.64"/>
<circle cx="145.5" cy="107.7" r="1.2"/>
<circle cx="145.5" cy="107.7" r="3.2"/>
<circle cx="145.5" cy="107.7" r="1.66"/>
<circle cx="325.3" cy="101.5" r="1.87"/>
<circle cx="95.5" cy="121.1" r="1.87"/>
<circle cx="95.5" cy="121.1" r="2.92"/>
<circle cx="95.5" cy="121.1" r="2.62"/>
<circle cx="113.8" cy="126" r="1.64"/>
<circle cx="113.8" cy="126" r="1.2"/>
<circle cx="113.8" cy="126" r="3.1"/>
<circle cx="342.6" cy="121.2" r="1.95"/>
<circle cx="342.6" cy="121.3" r="1.54"/>
<circle cx="342.6" cy="121.3" r="3.6"/>
<circle cx="368.9" cy="120.9" r="1.87"/>
<circle cx="127.9" cy="186.2" r="3.3"/>
<circle cx="107.9" cy="209.2" r="3"/>
<circle cx="127.9" cy="209.2" r="12"/>
<circle cx="127.9" cy="209.2" r="5.7"/>
<circle cx="127.9" cy="209.2" r="6"/>
<circle cx="127.9" cy="209.2" r="9"/>
<circle cx="127.9" cy="209.2" r="5.5"/>
<circle cx="127.9" cy="209.2" r="12.6"/>
<circle cx="108" cy="220.7" r="3.3"/>
<circle cx="147.8" cy="220.7" r="3.3"/>
</g>
<g font-size="6.1">
<text x="233" y="24.8">44</text>
<text x="227.6" y="40.8">43.50</text>
<text x="274" y="40.8">0.50</text>
<text x="33.6" y="47.1">3×</text>
<text x="49.5" y="47.1">3.50</text>
<text x="72.8" y="47.1">2.5</text>
<text x="188.2" y="89.6" transform="rotate(-90 188.2 89.6)">54</text>
<text x="284.2" y="89.6" transform="rotate(-90 284.2 89.6)">37</text>
<text x="43.5" y="127">3×M3</text>
<text x="69" y="127">5</text>
<text x="38.8" y="135.1">PCD</text>
<text x="63.7" y="135.1">48.8</text>
<text x="286.8" y="134.5">4×M3</text>
<text x="312.3" y="134.5">4.5</text>
<text x="289.1" y="142.6">PCD</text>
<text x="312" y="142.6">45</text>
<text x="118.7" y="158.6">19.75</text>
<text x="113.9" y="168.4">10</text>
<text x="159.7" y="170.1">0.50</text>
<text x="176.6" y="196.8" transform="rotate(-90 176.6 196.8)">3</text>
<text x="63.4" y="225.3">3H7</text>
<text x="83.9" y="225.3">6</text>
<text x="165.1" y="232.9">2-R H7</text>
<text x="195.2" y="232.9">6</text>
<text x="68" y="251.2">3-M4</text>
<text x="91.7" y="251.2">6</text>
<text x="66.4" y="259.3">PCD</text>
<text x="89.3" y="259.3">23</text>
</g>
<text font-size="6.1" fill="#f0f" x="301" y="268.2">-</text>
<g font-size="4.1">
<text x="38.6" y="9.7">1</text>
<text x="88.6" y="9.7">2</text>
<text x="138.6" y="9.7">3</text>
<text x="188.6" y="9.7">4</text>
<text x="238.6" y="9.7">5</text>
<text x="288.6" y="9.7">6</text>
<text x="338.6" y="9.7">7</text>
<text x="388.6" y="9.7">8</text>
<text x="15.8" y="28.9">A</text>
<text x="410.8" y="28.9">A</text>
<text x="15.8" y="75.7">B</text>
<text x="410.8" y="75.7">B</text>
<text x="127.3" y="117.3">A</text>
<text x="15.7" y="125.6">C</text>
<text x="410.7" y="125.6">C</text>
<text x="15.7" y="175.7">D</text>
<text x="410.7" y="175.7">D</text>
<text x="15.8" y="225.7">E</text>
<text x="410.8" y="225.7">E</text>
<text x="116" y="266.9">局部视图 A</text>
<text x="345.6" y="266.7">0.04</text>
<text x="358.9" y="266.7">1.5:1</text>
<text x="378.4" y="266.7">A3</text>
<text x="15.9" y="272.4">F</text>
<text x="117.8" y="271.5">比例 2 : 1</text>
<text x="330.4" y="274.7">-</text>
<text x="373.8" y="274.7">RMD-X4-P6</text>
<text x="411" y="272.4">F</text>
<text x="38.6" y="291.7">1</text>
<text x="88.6" y="291.7">2</text>
<text x="138.6" y="291.7">3</text>
<text x="288.6" y="291.7">6</text>
<text x="338.6" y="291.7">7</text>
<text x="386.9" y="291.7">A3</text>
</g>
<text font-size="3.5" fill="#191924" x="293" y="243">名 称</text>
<g font-size="2.9">
<text x="291" y="266.1">材 料</text>
<text x="318.9" y="266.1">表面处理</text>
</g>
<text font-size="2.3" fill="#191924" x="306.3" y="243.8">TITLE</text>
<g font-size="2.3">
<text x="345.6" y="259.7">重量</text>
<text x="357.4" y="259.8">比例</text>
<text x="373.8" y="259.8">幅面</text>
<text x="391.4" y="259.7">分页号</text>
<text x="339.7" y="268.7">ST</text>
<text x="349" y="272.2">图</text>
<text x="353.9" y="272.2">号</text>
<text x="290.6" y="280.9">设计</text>
<text x="317.8" y="281">工艺</text>
<text x="346.5" y="276.5">PRO NAME</text>
<text x="348.4" y="280.7">产品名称</text>
<text x="290.5" y="285.9">核对</text>
<text x="318.1" y="285.9">日期</text>
<text x="346.8" y="285.4">PRO NAME</text>
</g>
<text font-size="2.1" x="236" y="268.1">未注尺寸公差</text>
<g font-size="1.9">
<text x="231.1" y="275.9">0.5-6mm</text>
<text x="231.3" y="271.8">尺寸</text>
<text x="245.2" y="271.8">公差</text>
<text x="249.1" y="275.9">± 0.1</text>
<text x="260.3" y="276">400-1000mm</text>
<text x="261.3" y="271.7">尺寸</text>
<text x="275.2" y="271.8">公差</text>
<text x="279.2" y="275.9">± 0.8</text>
<text x="231.2" y="279.5">6-30mm</text>
<text x="249.1" y="279.4">± 0.2</text>
<text x="260.2" y="279.5">1000-2000mm</text>
<text x="279.2" y="279.4">± 1.2</text>
<text x="231.2" y="286.7">120-400mm</text>
<text x="231.2" y="283.1">30-120mm</text>
<text x="249.2" y="286.7">± 0.5</text>
<text x="249.2" y="283.1">± 0.3</text>
<text x="260.3" y="283.1">2000-4000mm</text>
<text x="263.5" y="286.3">Angles</text>
<text x="279.2" y="283">± 2</text>
<text x="279.3" y="286.7">± 1°</text>
</g>
<g font-size="1.7">
<text x="352" y="260.2">WT</text>
<text x="363.8" y="260.2">SCALE</text>
<text x="381" y="260.2">FORMAT</text>
<text x="401.5" y="260.2">PAGE</text>
<text x="404.4" y="263.8">1</text>
<text x="252.2" y="268.2">unless otherwise specified tolerance</text>
<text x="392.2" y="264.1">Sheet</text>
<text x="393.7" y="267.9">Of</text>
<text x="404.4" y="267.7">1</text>
<text x="332.9" y="285.2">2023-09-17</text>
<text x="164.4" y="291.2">0</text>
<text x="168.2" y="291.2">mm</text>
<text x="173.8" y="291.2">10</text>
<text x="183.8" y="291.2">20</text>
<text x="193.8" y="291.2">30</text>
<text x="203.8" y="291.2">40</text>
<text x="213.8" y="291.2">50</text>
<text x="223.8" y="291.2">60</text>
<text x="233.8" y="291.2">70</text>
<text x="243.8" y="291.2">80</text>
<text x="253.8" y="291.2">90</text>
<text x="263.2" y="291.2">100</text>
<text x="355" y="291.4">2.0</text>
</g>
<text font-size="1.5" x="401.3" y="279">第一视角</text>
<g font-size="1.4">
<text x="236.7" y="272.2">SIZE</text>
<text x="249.7" y="272.2">TOLERANCE</text>
<text x="266.7" y="272.2">SIZE</text>
<text x="279.7" y="272.1">TOLERANCE</text>
<text x="296.7" y="281.2">DESIGN</text>
<text x="323.7" y="281.3">PROCESS</text>
<text x="296.7" y="286.3">CHECK</text>
<text x="324.9" y="286.4">DATE</text>
</g>
<text font-size=".8" x="400.4" y="281.1">FIRST ANGLE PJTN</text>
</svg>
